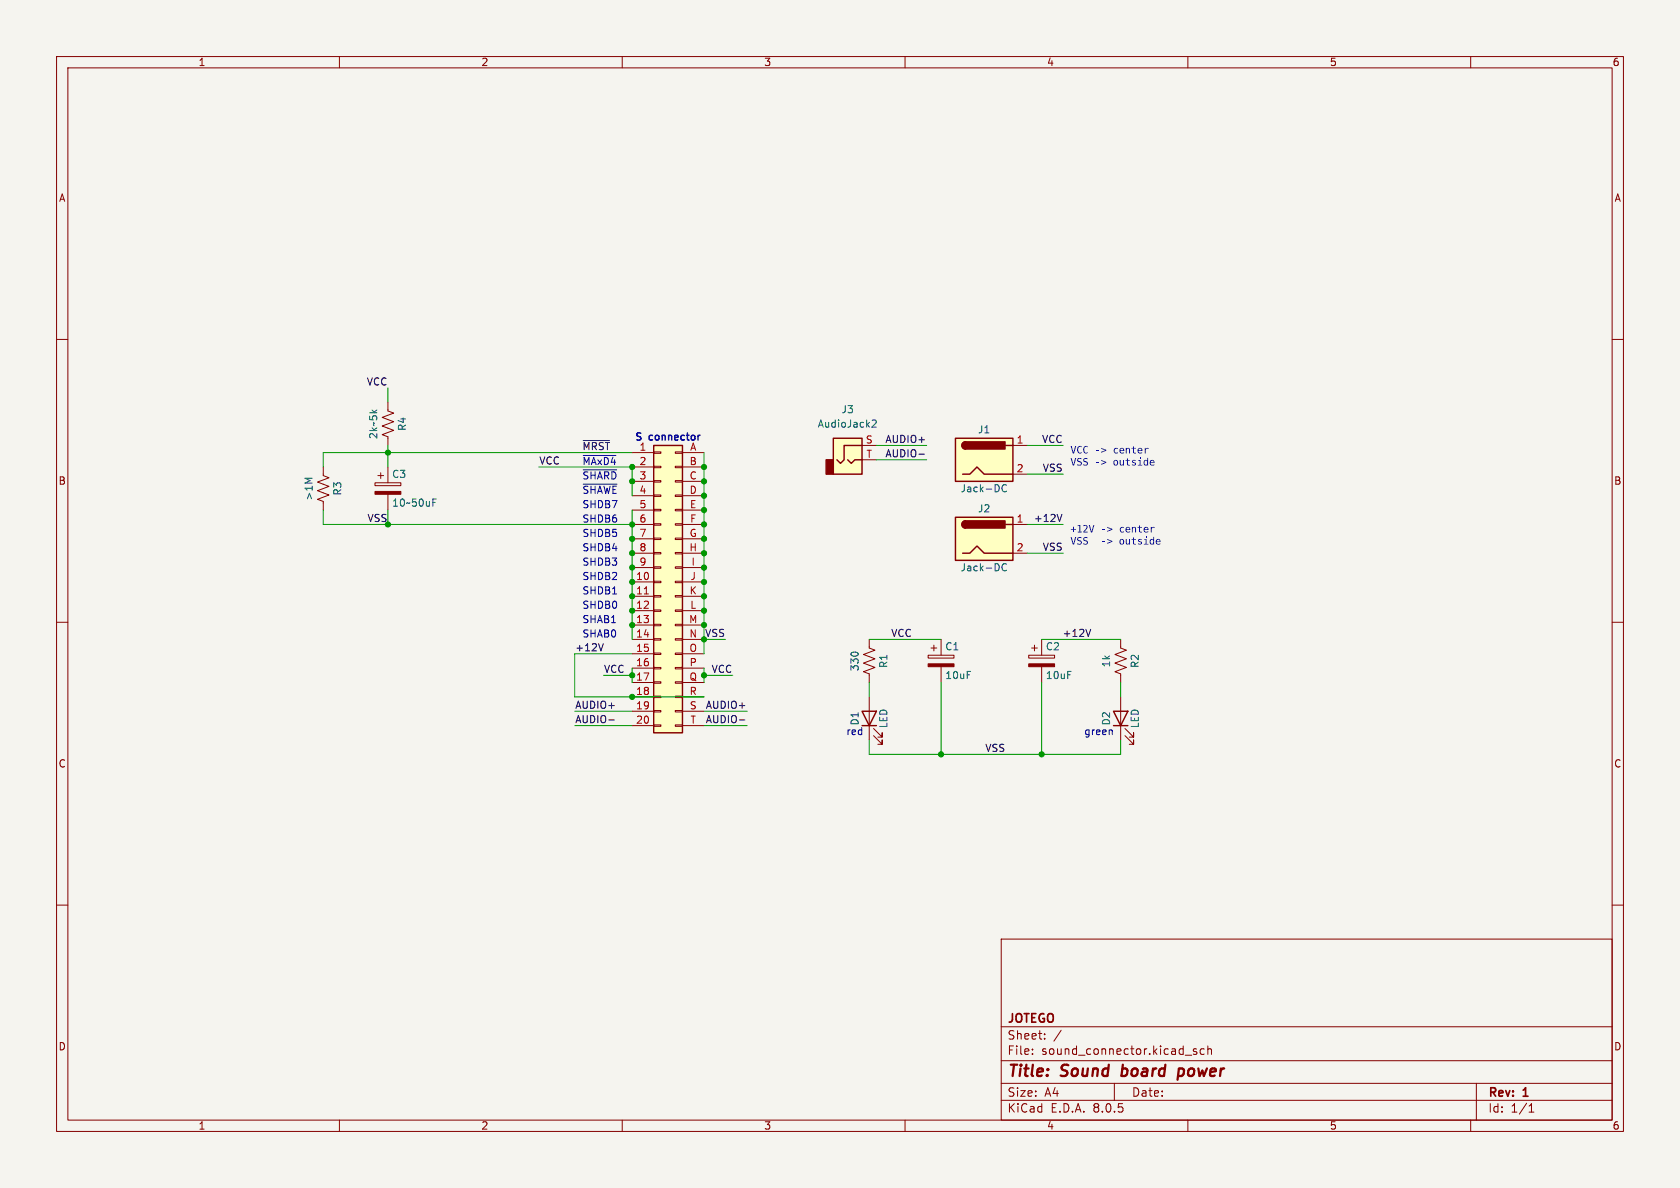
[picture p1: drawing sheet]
<svg xmlns="http://www.w3.org/2000/svg" width="297mm" height="210mm" viewBox="0 0 297 210" stroke-linecap="round" stroke-linejoin="round" font-family="sans-serif">
<path d="M0 0h297v210h-297z" fill="#f5f4ef" stroke="#f5f4ef" stroke-width=".18"/>
<g fill="none" stroke="#840000" stroke-width=".18">
<path d="M10 10h277v190h-277zM12 12h273v186h-273zM60 10v2M110 10v2M160 10v2M210 10v2M260 10v2M10 60h2M285 60h2M10 110h2M153.7 113v1.6l1 .3-2 .8 2 .8-2 .7 2 .8-2 .7 1 .4v1.6M181.9 115.8h4.5v.5h-4.5z"/>
<path d="M182.4 114.6h1M182.9 114v1.1M184.1 113v2.8M184.1 117.9v2.8M285 110h2M153.7 123.2v7.6M154.4 130l1.6 1.6v-.8v.8h-.8M154.4 128.8l1.6 1.5v-.8v.8h-.8M10 160h2M285 160h2M177 166h108v32h-108zM60 198v2"/>
<path d="M110 198v2M160 198v2M177 194.5h108M177 191.5h108M177 187.5h108M177 181.5h108M182.5 186.3v.1M182.5 185.5v.1M184.7 183.6v.1M184.7 182.8v.1M187.6 182.1l-1.3 2M197 191.5v3"/>
<path d="M209.5 186.5h1.2M210 198v2M211.5 185.5l-.3-.1-.2 .2v.2l.5 .2v.3h-.5M212.9 185.5l-.4-.1-.3 .3v.4l.1 .2h.6M213.5 185.5l.2-.1 .4 .1 .1 .9M213.5 184.9v1.5M260 198v2M261 191.5v6.5M270.3 196.6h.9M270.3 195.5l.4-.4v1.5"/>
</g>
<path d="M198.3 190.1l.1 .1M198.5 188.2l-.2 2M208.3 190.1l.1 .1 .6-.1M208.4 189l.2-.1 .6 .1M208.4 188.9l-.2 2" fill="none" stroke="#840000" stroke-width=".4"/>
<path d="M181.9 117.3h4.5v.6h-4.5z" fill="#840000" stroke="#840000" stroke-width=".18"/>
<path d="M152.4 125.7h2.5l-1.2 2.6zM152.4 128.3h2.5" fill="none" stroke="#840000" stroke-width=".25"/>
<path d="M168.9 91.4h10.2v7.7h-10.2z" fill="#ffffc2"/>
<path d="M168.9 91.4h10.2v7.7h-10.2zM170.2 97.8h1.2l1.3-1.3 1.3 1.3h5.1M170.7 92.1a.64 .64 0 0 0-.6 .6 .64 .64 0 0 0 .6 .6M177.8 92.7h1.3" fill="none" stroke="#840000" stroke-width=".25"/>
<g fill="#840000" stroke="#840000" stroke-width=".25">
<path d="M170.2 92.3l.5-.2v1.2a.63 .63 0 0 1-.6-.3 .63 .63 0 0 1 .1-.7z"/>
<path d="M170.7 92.1h7v1.2h-7z"/>
</g>
<path d="M57.1 82.6v1.5l1.1 .4-2.1 .7 2.1 .8-2.1 .7 2.1 .8-2.1 .8 1 .3v1.6M66.3 85.3h4.6v.6h-4.6zM66.8 84.1h1M67.3 83.6v1M68.6 82.6v2.7M68.6 87.4v2.8M179.1 92.7h2.5M179.1 97.8h2.5" fill="none" stroke="#840000" stroke-width=".18"/>
<path d="M55.2 84.5h-1.3l.9 .5M76.5 88.8h.4M76.5 88.2h.6M177.9 99.8a.6 .6 0 0 0-.8 .4 .6 .6 0 0 0 .6 .7l.2-.1" fill="none" stroke="#006464" stroke-width=".18"/>
<path d="M66.3 86.9h4.6v.5h-4.6z" fill="#840000" stroke="#840000" stroke-width=".18"/>
<path d="M168.9 77.5h10.2v7.6h-10.2z" fill="#ffffc2"/>
<path d="M168.9 77.5h10.2v7.6h-10.2zM170.7 78.1a.64 .64 0 0 0-.6 .6 .64 .64 0 0 0 .6 .7M177.8 78.7h1.3M170.2 83.8h1.2l1.3-1.2 1.3 1.2h5.1M196.8 125.7h2.6l-1.3 2.6zM196.8 128.3h2.6" fill="none" stroke="#840000" stroke-width=".25"/>
<g fill="#840000" stroke="#840000" stroke-width=".25">
<path d="M170.2 78.3l.5-.2v1.3a.63 .63 0 0 1-.6-.4 .63 .63 0 0 1 .1-.7z"/>
<path d="M170.7 78.1h7v1.3h-7z"/>
</g>
<path d="M179.1 78.7h2.5M179.1 83.8h2.5M198.1 123.2v7.6M198.9 130l1.5 1.6v-.8v.8h-.8M198.9 128.8l1.5 1.5v-.8v.8h-.8" fill="none" stroke="#840000" stroke-width=".18"/>
<path d="M177.9 85.8a.6 .6 0 0 0-.8 .4 .6 .6 0 0 0 .6 .7l.2-.1" fill="none" stroke="#006464" stroke-width=".18"/>
<path d="M115.6 78.7h5v50.8h-5z" fill="#ffffc2"/>
<g fill="none" stroke="#840000" stroke-width=".18">
<path d="M68.6 71.1v1.5l1 .4-2 .8 2 .7-2 .8 2 .8-2 .7 1 .4v1.5M115.6 79.9h1.2v.2h-1.2zM119.4 79.9h1.2v.2h-1.2zM111.8 80h3.8M111.8 82.6h3.8M111.8 85.1h3.8M111.8 87.6h3.8M111.8 90.2h3.8M111.8 92.7h3.8M111.8 95.3h3.8M111.8 97.8h3.8M115.6 97.7h1.2v.2h-1.2z"/>
<path d="M115.6 95.1h1.2v.3h-1.2zM115.6 92.6h1.2v.2h-1.2zM115.6 90h1.2v.3h-1.2zM115.6 87.5h1.2v.3h-1.2zM115.6 85h1.2v.2h-1.2zM115.6 82.4h1.2v.3h-1.2zM119.4 97.7h1.2v.2h-1.2zM119.4 95.1h1.2v.3h-1.2zM119.4 92.6h1.2v.2h-1.2zM119.4 90h1.2v.3h-1.2zM119.4 87.5h1.2v.3h-1.2zM119.4 85h1.2v.2h-1.2z"/>
<path d="M119.4 82.4h1.2v.3h-1.2zM120.6 80h3.9M120.6 82.6h3.9M120.6 85.1h3.9M120.6 87.6h3.9M120.6 90.2h3.9M120.6 92.7h3.9M120.6 95.3h3.9M120.6 97.8h3.9M111.8 102.9h3.8M111.8 105.4h3.8M111.8 108h3.8"/>
<path d="M111.8 110.5h3.8M111.8 113h3.8M111.8 115.6h3.8M111.8 118.1h3.8M111.8 100.3h3.8M115.6 118h1.2v.2h-1.2zM115.6 115.4h1.2v.3h-1.2zM115.6 112.9h1.2v.3h-1.2zM115.6 110.4h1.2v.2h-1.2zM115.6 107.8h1.2v.3h-1.2zM115.6 105.3h1.2v.2h-1.2zM115.6 102.7h1.2v.3h-1.2z"/>
<path d="M115.6 100.2h1.2v.3h-1.2zM119.4 118h1.2v.2h-1.2zM119.4 115.4h1.2v.3h-1.2zM119.4 112.9h1.2v.3h-1.2zM119.4 110.4h1.2v.2h-1.2zM119.4 107.8h1.2v.3h-1.2zM119.4 105.3h1.2v.2h-1.2zM119.4 102.7h1.2v.3h-1.2zM119.4 100.2h1.2v.3h-1.2zM120.6 102.9h3.9M120.6 105.4h3.9M120.6 108h3.9"/>
<path d="M120.6 110.5h3.9M120.6 113h3.9M120.6 115.6h3.9M120.6 118.1h3.9M120.6 100.3h3.9M164.1 115.8h4.6v.5h-4.6zM164.6 114.6h1M165.1 114v1.1M166.4 113v2.8M166.4 117.9v2.8M111.8 120.7h3.8M111.8 123.2h3.8"/>
<path d="M111.8 125.7h3.8M111.8 128.3h3.8M115.6 128.1h1.2v.3h-1.2zM115.6 125.6h1.2v.3h-1.2zM115.6 123.1h1.2v.2h-1.2zM115.6 120.5h1.2v.3h-1.2zM119.4 128.1h1.2v.3h-1.2zM119.4 125.6h1.2v.3h-1.2zM119.4 123.1h1.2v.2h-1.2zM119.4 120.5h1.2v.3h-1.2zM120.6 120.7h3.9M120.6 123.2h3.9"/>
<path d="M120.6 125.7h3.9M120.6 128.3h3.9"/>
</g>
<path d="M115.6 78.7h5v50.8h-5z" fill="none" stroke="#840000" stroke-width=".25"/>
<path d="M113.9 105h.7" fill="none" stroke="#a90000" stroke-width=".18"/>
<path d="M164.1 117.3h4.6v.6h-4.6z" fill="#840000" stroke="#840000" stroke-width=".18"/>
<path d="M147.3 77.5h5.1v6.3h-5.1z" fill="#ffffc2"/>
<path d="M146 81.3h1.3v2.5h-1.3z" fill="#840000" stroke="#840000" stroke-width=".25"/>
<path d="M147.3 77.5h5.1v6.3h-5.1zM152.4 78.7h-3.2v2.6l-.6 .6-.6-.6M149.9 81.3l.6 .6 .6-.6h1.3" fill="none" stroke="#840000" stroke-width=".25"/>
<path d="M152.4 78.7h2.5M152.4 81.3h2.5M198.1 113v1.6l1 .3-2 .8 2 .8-2 .7 2 .8-2 .7 1 .4v1.6" fill="none" stroke="#840000" stroke-width=".18"/>
<path d="M154.2 74.4l.5-.2 .2 .4-.8 .9h.8" fill="none" stroke="#006464" stroke-width=".18"/>
<path d="M103.1 77.9h4.6M162.5 80.3h.9M187.7 90.9l-.4 1.3M106.7 113.8l-.5 1.3M192.8 111.2l-.4 1.3M107.6 127.3h1M130.7 127.3h1" fill="none" stroke="#0f0f0f" stroke-width=".18"/>
<path d="M103.1 80.5h5.8M196.6 129.1v.8" fill="none" stroke="#0000c2" stroke-width=".18"/>
<g fill="#0000c2">
<path d="M203.4 93.2h.2v.1l.2-.1h.3v.2l-.2-.1-.2 .1-.1 .7h-.2z"/>
<path d="M194.9 95.7h.4v.1h-.4z"/>
<path d="M195.7 95.3l.9 .3v.2l-.9 .3v-.1l.8-.3-.8-.3z"/>
<path d="M203.4 95.3h.3l.2 .1v-.5h.1v1.4h-.1v-.2a.37 .37 0 0 1-.5 .1 .37 .37 0 0 1-.2-.4h.2a.28 .28 0 0 0 .4 .3 .28 .28 0 0 0 .1-.5 .25 .25 0 0 0-.3-.2 .25 .25 0 0 0-.2 .4h-.2z"/>
<path d="M204.4 95.4a.43 .43 0 0 1 .6-.1 .43 .43 0 0 1 .2 .5h-.7l.1 .3 .5-.1v.2a.52 .52 0 0 1-.5 0 .52 .52 0 0 1-.3-.5h.7l-.1-.2-.1-.1-.3 .3h-.2z"/>
</g>
<path d="M103.1 85.6h6M103.1 83.1h5.9" fill="none" stroke="#0000c2" stroke-width=".18"/>
<g fill="#0000c2">
<path d="M202.4 79.2h.1v.2l.2-.2h.4v.2l-.3-.1-.2 .2-.1 .7h-.1z"/>
<path d="M202.3 81.4l.3-.1 .2 .1v-.5h.2v1.4h-.2v-.1a.37 .37 0 0 1-.5 .1 .37 .37 0 0 1-.1-.5h.1a.28 .28 0 0 0 .4 .4 .28 .28 0 0 0 .1-.5 .25 .25 0 0 0-.3-.2 .25 .25 0 0 0-.2 .3h-.1z"/>
<path d="M203.4 81.4a.43 .43 0 0 1 .5-.1 .43 .43 0 0 1 .2 .6h-.7l.1 .2h.6v.1a.52 .52 0 0 1-.6 .1 .52 .52 0 0 1-.3-.6h.7v-.2l-.2-.1-.3 .3h-.2z"/>
</g>
<g fill="none" stroke="#009600" stroke-width=".18">
<path d="M68.6 68.6v2.5M68.6 78.7v3.9M154.9 78.7h8.9M181.6 78.7h6.4M57.1 90.2v2.5h54.7M68.6 90.2v2.5M95.2 82.6h16.6v5M111.8 90.2v22.8M111.8 80h-54.7v2.6M124.5 80v35.6M154.9 81.3h8.9M181.6 83.8h6.4"/>
<path d="M181.6 92.7h6.4M181.6 97.8h6.4M106.7 119.4h5.1M111.8 118.1v2.6M111.8 115.6h-10.2v7.6h22.9M124.5 113h3.8M124.5 118.1v2.6M124.5 119.4h5M153.7 113h12.7M184.1 113h14M101.6 128.3h10.2M101.6 125.7h10.2"/>
<path d="M124.5 128.3h7.6M124.5 125.7h7.6M153.7 130.8v2.6h44.4v-2.6M153.7 120.7v2.5M166.4 120.7v12.7M184.1 120.7v12.7M198.1 120.7v2.5"/>
</g>
<g fill="#009600" stroke="#009600" stroke-width=".18">
<circle cx="124.5" cy="108" r=".46"/>
<circle cx="124.5" cy="102.9" r=".46"/>
<circle cx="124.5" cy="105.4" r=".46"/>
<circle cx="124.5" cy="92.7" r=".46"/>
<circle cx="111.8" cy="95.3" r=".46"/>
<circle cx="111.8" cy="92.7" r=".46"/>
<circle cx="111.8" cy="85.1" r=".46"/>
<circle cx="111.8" cy="100.3" r=".46"/>
<circle cx="124.5" cy="100.3" r=".46"/>
<circle cx="124.5" cy="95.3" r=".46"/>
<circle cx="124.5" cy="97.8" r=".46"/>
<circle cx="124.5" cy="113" r=".46"/>
<circle cx="124.5" cy="110.5" r=".46"/>
<circle cx="124.5" cy="90.2" r=".46"/>
<circle cx="124.5" cy="87.6" r=".46"/>
<circle cx="124.5" cy="85.1" r=".46"/>
<circle cx="166.4" cy="133.4" r=".46"/>
<circle cx="124.5" cy="119.4" r=".46"/>
<circle cx="124.5" cy="82.6" r=".46"/>
<circle cx="111.8" cy="97.8" r=".46"/>
<circle cx="111.8" cy="82.6" r=".46"/>
<circle cx="68.6" cy="92.7" r=".46"/>
<circle cx="111.8" cy="102.9" r=".46"/>
<circle cx="111.8" cy="105.4" r=".46"/>
<circle cx="68.6" cy="80" r=".46"/>
<circle cx="111.8" cy="119.4" r=".46"/>
<circle cx="111.8" cy="123.2" r=".46"/>
<circle cx="111.8" cy="108" r=".46"/>
<circle cx="111.8" cy="110.5" r=".46"/>
<circle cx="184.1" cy="133.4" r=".46"/>
</g>
<g font-size="2.8" fill="#840000">
<text x="178" y="190.9">Title:</text>
<text x="187.7" y="190.9">Sound</text>
<text x="199.1" y="190.9">board</text>
<text x="209.9" y="190.9">power</text>
</g>
<g font-size="2.1" fill="#840000">
<text x="178" y="184">Sheet:</text>
<text x="178" y="181.2">JOTEGO</text>
<text x="178" y="186.7">File:</text>
<text x="184.1" y="186.7">sound_connector.kicad_sch</text>
<text x="178" y="196.9">KiCad</text>
<text x="178" y="194.1">Size:</text>
<text x="184.7" y="194.1">A4</text>
<text x="185.7" y="196.9">E.D.A.</text>
<text x="193.3" y="196.9">8.0.5</text>
<text x="200" y="194.1">Date:</text>
<text x="263" y="194.3">Rev:</text>
<text x="263" y="196.9">Id:</text>
<text x="267.1" y="196.9">1/1</text>
<text x="269.4" y="194.3">1</text>
</g>
<g font-size="1.8" fill="#840000">
<text x="35" y="11.9">1</text>
<text x="85" y="11.9">2</text>
<text x="135" y="11.9">3</text>
<text x="185" y="11.9">4</text>
<text x="235" y="11.9">5</text>
<text x="285" y="11.9">6</text>
<text x="10.3" y="35.9">A</text>
<text x="285.3" y="35.9">A</text>
<text x="10.3" y="85.9">B</text>
<text x="285.3" y="85.9">B</text>
<text x="10.3" y="135.9">C</text>
<text x="285.3" y="135.9">C</text>
<text x="10.3" y="185.9">D</text>
<text x="285.3" y="185.9">D</text>
<text x="35" y="199.9">1</text>
<text x="85" y="199.9">2</text>
<text x="135" y="199.9">3</text>
<text x="185" y="199.9">4</text>
<text x="235" y="199.9">5</text>
<text x="285" y="199.9">6</text>
</g>
<g font-size="1.8" fill="#0f0f0f">
<text x="64.7" y="68.2">VCC</text>
<text x="95.2" y="82.2">VCC</text>
<text x="102.9" y="79.7">~{MRST}</text>
<text x="156.4" y="78.4">AUDIO+</text>
<text x="156.4" y="80.9">AUDIO-</text>
<text x="184.1" y="78.4">VCC</text>
<text x="184.2" y="83.5">VSS</text>
<text x="64.9" y="92.4">VSS</text>
<text x="182.7" y="92.4">+12V</text>
<text x="184.2" y="97.4">VSS</text>
<text x="124.6" y="112.7">VSS</text>
<text x="157.5" y="112.7">VCC</text>
<text x="187.8" y="112.7">+12V</text>
<text x="101.6" y="115.2">+12V</text>
<text x="106.7" y="119">VCC</text>
<text x="125.7" y="119">VCC</text>
<text x="101.6" y="125.4">AUDIO+</text>
<text x="124.7" y="125.4">AUDIO+</text>
<text x="101.6" y="127.9">AUDIO-</text>
<text x="124.7" y="127.9">AUDIO-</text>
<text x="174.1" y="133">VSS</text>
</g>
<g font-size="1.8" fill="#006464">
<text x="66.9" y="77.7" transform="rotate(-90 66.9 77.7)">2k~5k</text>
<text x="72" y="76.3" transform="rotate(-90 72 76.3)">R4</text>
<text x="144.5" y="75.8">AudioJack2</text>
<text x="148.7" y="73.3">J3</text>
<text x="172.8" y="76.8">J1</text>
<text x="55.5" y="88.6" transform="rotate(-90 55.5 88.6)">&gt;1M</text>
<text x="60.6" y="87.7" transform="rotate(-90 60.6 87.7)">R3</text>
<text x="69.2" y="84.7">C3</text>
<text x="69.2" y="89.8">10~50uF</text>
<text x="169.7" y="87.2">Jack-DC</text>
<text x="172.8" y="90.8">J2</text>
<text x="169.7" y="101.2">Jack-DC</text>
<text x="152" y="118.8" transform="rotate(-90 152 118.8)">330</text>
<text x="157.1" y="118.2" transform="rotate(-90 157.1 118.2)">R1</text>
<text x="167" y="115.2">C1</text>
<text x="184.8" y="115.2">C2</text>
<text x="196.4" y="118.1" transform="rotate(-90 196.4 118.1)">1k</text>
<text x="201.5" y="118.2" transform="rotate(-90 201.5 118.2)">R2</text>
<text x="167" y="120.2">10uF</text>
<text x="184.8" y="120.2">10uF</text>
<text x="152" y="128.3" transform="rotate(-90 152 128.3)">D1</text>
<text x="157.1" y="128.8" transform="rotate(-90 157.1 128.8)">LED</text>
<text x="196.4" y="128.3" transform="rotate(-90 196.4 128.3)">D2</text>
<text x="201.5" y="128.8" transform="rotate(-90 201.5 128.8)">LED</text>
</g>
<g font-size="1.8" fill="#0000c2">
<text x="102.9" y="82.3">~{MAxD4}</text>
<text x="112.1" y="78.2">S</text>
<text x="114.8" y="78.2">connector</text>
<text x="189.2" y="80.7">VCC -&gt;</text>
<text x="189.2" y="82.8">VSS -&gt;</text>
<text x="196.7" y="80.7">center</text>
<text x="196.7" y="82.8">outside</text>
<text x="102.9" y="89.9">SHDB7</text>
<text x="102.9" y="87.4">~{SHAWE}</text>
<text x="102.9" y="84.8">~{SHARD}</text>
<text x="102.9" y="92.5">SHDB6</text>
<text x="102.9" y="95">SHDB5</text>
<text x="189.2" y="94.7">+12V -&gt;</text>
<text x="197.8" y="94.7">center</text>
<text x="102.9" y="97.5">SHDB4</text>
<text x="102.9" y="100.1">SHDB3</text>
<text x="189.2" y="96.8">VSS</text>
<text x="197.8" y="96.8">outside</text>
<text x="102.9" y="107.7">SHDB0</text>
<text x="102.9" y="105.2">SHDB1</text>
<text x="102.9" y="102.6">SHDB2</text>
<text x="102.9" y="112.8">SHAB0</text>
<text x="102.9" y="110.2">SHAB1</text>
<text x="149.5" y="130.2">red</text>
<text x="191.6" y="130.2">green</text>
</g>
<g font-size="1.8" fill="#a90000">
<text x="113" y="79.8">1</text>
<text x="113" y="82.3">2</text>
<text x="121.8" y="82.3">B</text>
<text x="121.9" y="79.8">A</text>
<text x="153" y="78.5">S</text>
<text x="153.1" y="81">T</text>
<text x="179.6" y="78.5">1</text>
<text x="179.6" y="83.6">2</text>
<text x="113" y="84.8">3</text>
<text x="113" y="87.4">4</text>
<text x="113" y="89.9">5</text>
<text x="121.8" y="84.8">C</text>
<text x="121.8" y="87.4">D</text>
<text x="121.9" y="89.9">E</text>
<text x="113" y="92.5">6</text>
<text x="113" y="95">7</text>
<text x="121.8" y="95">G</text>
<text x="121.9" y="92.5">F</text>
<text x="179.6" y="92.5">1</text>
<text x="113" y="97.5">8</text>
<text x="113" y="100.1">9</text>
<text x="121.8" y="97.5">H</text>
<text x="122.2" y="100.1">I</text>
<text x="179.6" y="97.5">2</text>
<text x="112.4" y="102.6">10</text>
<text x="112.4" y="105.2">11</text>
<text x="112.4" y="107.7">12</text>
<text x="121.8" y="105.2">K</text>
<text x="121.9" y="107.7">L</text>
<text x="122" y="102.6">J</text>
<text x="112.4" y="110.2">13</text>
<text x="112.4" y="112.8">14</text>
<text x="121.7" y="110.2">M</text>
<text x="121.8" y="112.8">N</text>
<text x="112.4" y="115.3">15</text>
<text x="112.4" y="117.9">16</text>
<text x="121.8" y="115.3">O</text>
<text x="121.8" y="117.9">P</text>
<text x="112.4" y="120.4">17</text>
<text x="112.4" y="122.9">18</text>
<text x="112.4" y="125.5">19</text>
<text x="121.8" y="120.4">Q</text>
<text x="121.8" y="122.9">R</text>
<text x="121.8" y="125.5">S</text>
<text x="112.4" y="128">20</text>
<text x="122" y="128">T</text>
</g>
</svg>
